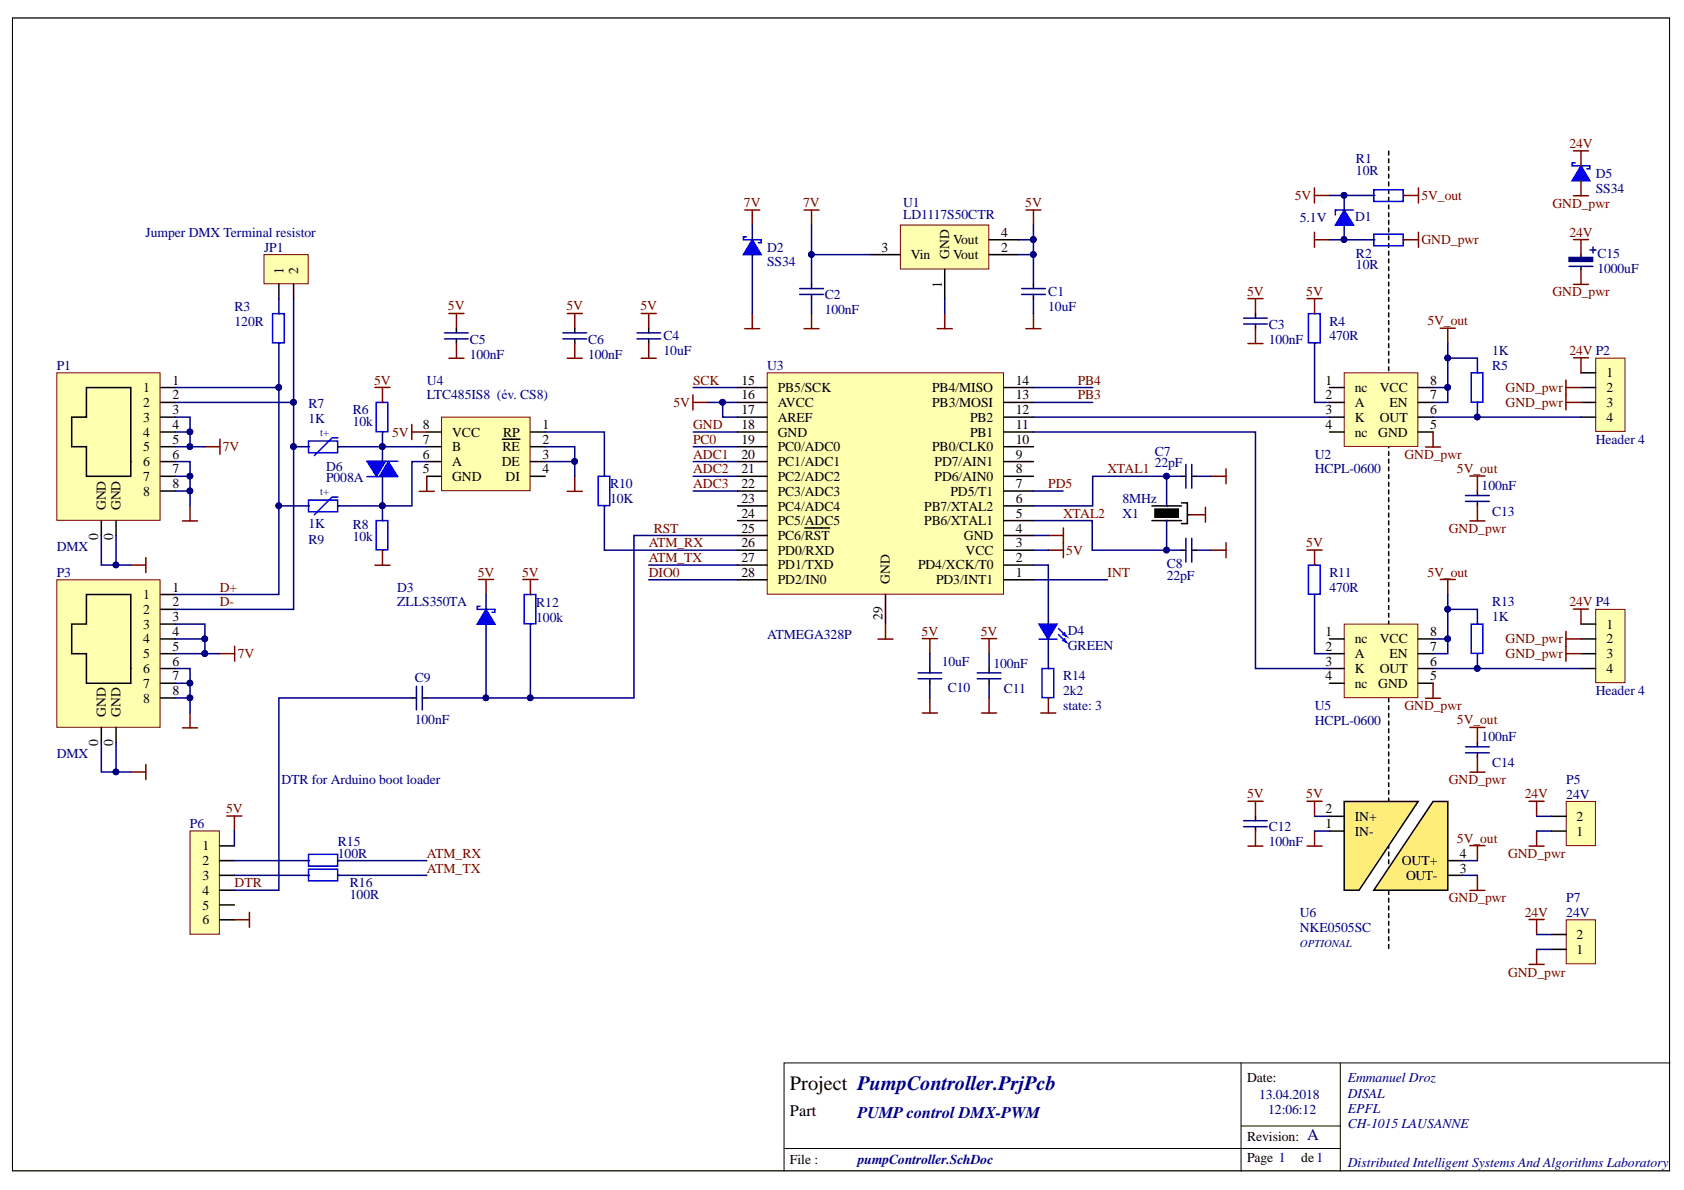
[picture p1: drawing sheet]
<svg xmlns="http://www.w3.org/2000/svg" width="297mm" height="210mm" viewBox="0 0 297 210" stroke-linecap="round" stroke-linejoin="round" font-family="sans-serif">
<path d="M2.2 3.2h292.3v203.3h-292.3z" fill="#fff" stroke="#000" stroke-width=".18"/>
<path d="M218.9 187.5v19.1M218.9 198.6h17.5M236.4 187.5v19.1M294.5 187.4l-156.2 .1v19.1M138.3 202.6h98.1" fill="none" stroke="#000" stroke-width=".18"/>
<path d="M245 26.7v140.8" fill="none" stroke="#000" stroke-width=".27" stroke-dasharray=".7 .7"/>
<path d="M135.3 65.8h41.7v39h-41.7z" fill="#ffffb0" stroke="#800000" stroke-width=".18"/>
<g fill="none" stroke="#000" stroke-width=".27">
<path d="M130.1 78.8h5.2M130.1 76.2h5.2M130.1 73.6h5.2M130.1 71h5.2M130.1 68.4h5.2M177.1 78.8h5.2M177.1 76.2h5.2M177.1 73.6h5.2M177.1 71h5.2M177.1 68.4h5.2M130.1 99.7h5.2M130.1 97h5.2"/>
<path d="M130.1 94.5h5.2M130.1 91.8h5.2M130.1 89.2h5.2M130.1 86.6h5.2M130.1 84h5.2M130.1 81.4h5.2M142 93.1h4.4M177.1 99.7h5.2M177.1 97h5.2M177.1 94.5h5.2M177.1 91.8h5.2M177.1 89.2h5.2"/>
<path d="M177.1 86.6h5.2M177.1 84h5.2M177.1 81.4h5.2M203.2 91.8h5.2M203.2 89.2h5.2M205.8 89.2h.1M205.8 91.8h.1M208.4 88.7h1v3.7h-1M208.4 97h.8M208.4 84h.8M209.4 90.8h.6M210.2 97h.8"/>
<path d="M210.2 84h.8M93.6 104.9h.1M93.6 110.1h.1M130.1 102.3h5.2M156.2 104.9v5.2M177.1 102.3h5.2"/>
</g>
<path d="M92.4 104.9h2.1v5.1h-2.1z" fill="none" stroke="#00f" stroke-width=".27"/>
<path d="M203.7 89.8h4.2v1.5h-4.2z" fill="#000" stroke="#000" stroke-width=".18"/>
<path d="M209.2 81.9v4.2M209.2 95v4.1M210.2 81.9v4.2M210.2 95v4.1" fill="none" stroke="#0c0087" stroke-width=".27"/>
<path d="M210 90.8h2.6M212.6 89.5v2.6M154.9 112.7h2.6M156.2 110.1v2.6M40 143.9h2.7M41.3 143.9v2.7" fill="none" stroke="#800000" stroke-width=".27"/>
<path d="M33.5 146.6h5.2v18.2h-5.2z" fill="#ffffb0" stroke="#800000" stroke-width=".18"/>
<path d="M184.9 110.1v.2M184.9 112.4v.3M38.7 149.2h2.6M38.7 151.8h2.6M38.7 154.4h2.6M38.7 157h2.6M38.7 159.6h2.6M38.7 162.2h2.6" fill="none" stroke="#000" stroke-width=".27"/>
<path d="M122.2 69.7v2.6M122.2 71h2.7M92.2 102.2h2.7M93.6 102.2v2.7M41.3 162.2h2.7M44 160.9v2.7" fill="none" stroke="#800000" stroke-width=".27"/>
<path d="M183.3 110.1h3.2l-1.6 2.6z" fill="#00f"/>
<path d="M183.3 110.1h3.2l-1.6 2.6zM183.3 112.7h3.2M183.8 117.9h2.1v5.2h-2.1zM186.7 111.9l1.3 1.4-.5-.3 .3-.3 .2 .6M186.7 110.9l1.3 1.3-.5-.3 .3-.2 .2 .5M54.4 150.7h5.2v2.1h-5.2zM54.4 153.3h5.2v2.1h-5.2z" fill="none" stroke="#00f" stroke-width=".27"/>
<path d="M132.7 44.9h.1M132.7 42.3h.1M184.9 117.9h.1M72.7 123.1h.8M74.5 123.1h.8M184.9 123.1h.1M54.4 151.8h.1M54.4 154.4h.1M59.6 151.8h.1M59.6 154.4h.1" fill="none" stroke="#000" stroke-width=".27"/>
<path d="M183.6 125.8h2.6M184.9 123.1v2.7" fill="none" stroke="#800000" stroke-width=".27"/>
<path d="M73.5 121v4.2M74.5 121v4.2" fill="none" stroke="#0c0087" stroke-width=".27"/>
<path d="M132.7 42.3l1.6 2.6h-3.2z" fill="#00f"/>
<path d="M131.7 41.8h-.6v.5h3.2v.5h-.5M132.7 42.3l1.6 2.6h-3.2z" fill="none" stroke="#00f" stroke-width=".27"/>
<path d="M131.4 37h2.6M132.7 37v2.7" fill="none" stroke="#800000" stroke-width=".27"/>
<path d="M237.1 65.8h13v12.9h-13z" fill="#ffffb0" stroke="#800000" stroke-width=".18"/>
<path d="M231.9 55.3h.1M231.9 60.5h.1M234.5 68.4h2.6M234.5 71h2.6M234.5 73.6h2.6M234.5 76.2h2.6M250.1 68.4h2.7M250.1 71h2.7M250.1 73.6h2.7M250.1 76.2h2.7M260.6 71h.1M260.6 65.8h.1" fill="none" stroke="#000" stroke-width=".27"/>
<path d="M230.8 55.3h2.1v5.2h-2.1zM259.5 65.8h2.1v5.1h-2.1z" fill="none" stroke="#00f" stroke-width=".27"/>
<path d="M230.6 52.7h2.6M231.9 52.7v2.6M254 57.9h2.7M255.4 57.9v2.6M251.4 78.8h2.7M252.8 76.2v2.6" fill="none" stroke="#800000" stroke-width=".27"/>
<path d="M237.1 110.1h13v13h-13z" fill="#ffffb0" stroke="#800000" stroke-width=".18"/>
<g fill="none" stroke="#000" stroke-width=".27">
<path d="M49.2 55.3h.1M49.2 60.5h.1M231.9 99.7h.1M231.9 104.9h.1M234.5 112.7h2.6M234.5 115.3h2.6M234.5 117.9h2.6M250.1 112.7h2.7M250.1 115.3h2.7M250.1 117.9h2.7M260.6 115.3h.1M260.6 110.1h.1"/>
<path d="M234.5 120.5h2.6M250.1 120.5h2.7"/>
</g>
<path d="M48.1 55.3h2v5.2h-2zM230.8 99.7h2.1v5.1h-2.1zM259.5 110.1h2.1v5.1h-2.1z" fill="none" stroke="#00f" stroke-width=".27"/>
<g fill="none" stroke="#800000" stroke-width=".27">
<path d="M141.8 37h2.7M143.1 37v2.7M181 37h2.6M182.3 37v2.7M141.8 58h2.7M143.1 55.3v2.7M165.3 58h2.7M166.6 55.3v2.7M181 58h2.6M182.3 55.3v2.7M230.6 97h2.6M231.9 97v2.7"/>
<path d="M38.7 115.3h2.7M41.4 114v2.6M254 102.2h2.7M255.4 102.2v2.7M251.4 123.2h2.7M252.8 120.5v2.7"/>
</g>
<path d="M46.6 44.9h7.8v5.2h-7.8z" fill="#ffffb0" stroke="#800000" stroke-width=".18"/>
<path d="M49.2 50.1v2.6M51.8 50.1v2.6" fill="none" stroke="#000" stroke-width=".27"/>
<path d="M10 65.8h18.2v26h-18.2z" fill="#ffffb0" stroke="#800000" stroke-width=".18"/>
<path d="M15.2 68.4h7.9v15.6h-7.9v-5.2h-2.6v-5.2h2.6zM28.3 68.4h2.6M28.3 71h2.6M28.3 73.6h2.6M28.3 76.2h2.6M28.3 78.8h2.6M17.9 91.8v2.7M20.5 91.8v2.7M28.3 81.4h2.6M28.3 84h2.6M28.3 86.6h2.6" fill="none" stroke="#000" stroke-width=".27"/>
<path d="M10 102.3h18.2v26h-18.2z" fill="#ffffb0" stroke="#800000" stroke-width=".18"/>
<g fill="none" stroke="#000" stroke-width=".27">
<path d="M67.5 76.2h.1M67.5 71h.1M67.5 97h.1M67.5 91.8h.1M15.2 104.9h7.9v15.6h-7.9v-5.2h-2.6v-5.2h2.6zM28.3 104.9h2.6M28.3 107.5h2.6M28.3 110.1h2.6M28.3 112.7h2.6M28.3 115.3h2.6M28.3 117.9h2.6M17.9 128.3v2.7"/>
<path d="M20.5 128.3v2.7M28.3 120.5h2.6M28.3 123.1h2.6"/>
</g>
<path d="M66.1 68.3h2.7M67.5 68.3v2.7M66.1 99.7h2.7M67.5 97v2.7M23.1 136.2h2.6M25.7 134.9v2.6" fill="none" stroke="#800000" stroke-width=".27"/>
<path d="M66.3 71h2.1v5.1h-2.1zM66.3 91.8h2.1v5.2h-2.1z" fill="none" stroke="#00f" stroke-width=".27"/>
<path d="M77.9 73.6h15.6v13h-15.6z" fill="#ffffb0" stroke="#800000" stroke-width=".18"/>
<g fill="none" stroke="#000" stroke-width=".27">
<path d="M80.5 57.9v.8M80.5 59.8v.7M101.4 57.9v.8M101.4 59.8v.7M114.4 57.9v.8M114.4 59.8v.7M221.5 55.3v.8M221.5 57.2v.7M75.3 76.2h2.6M75.3 78.8h2.6M88.6 77.5h3.1M93.6 76.2h2.6"/>
<path d="M93.6 78.8h2.6M75.3 81.4h2.6M75.3 84h2.6M93.6 81.4h2.6M93.6 84h2.6"/>
</g>
<g fill="none" stroke="#800000" stroke-width=".27">
<path d="M79.2 55.3h2.6M80.5 55.3v2.6M100.1 55.3h2.6M101.4 55.3v2.6M113.1 55.3h2.7M114.4 55.3v2.6M220.1 52.7h2.7M221.5 52.7v2.6M221.5 57.9v2.7M72.6 74.9v2.6M72.6 76.2h2.7M79.2 63.2h2.6"/>
<path d="M80.5 60.5v2.7M100.1 63.2h2.6M101.4 60.5v2.7M113.1 63.2h2.7M114.4 60.5v2.7M220.1 60.6h2.7M23.1 99.7h2.6M25.7 98.3v2.7M74 86.7h2.6M75.3 84v2.7M100.1 86.7h2.6M101.4 84v2.7"/>
</g>
<path d="M78.4 58.7h4.2M78.4 59.8h4.2M99.3 58.7h4.2M99.3 59.8h4.2M112.4 58.7h4.1M112.4 59.8h4.1M219.4 56.1h4.1M219.4 57.2h4.1" fill="none" stroke="#0c0087" stroke-width=".27"/>
<path d="M158.8 39.7h15.6v7.8h-15.6z" fill="#ffffb0" stroke="#800000" stroke-width=".18"/>
<g fill="none" stroke="#000" stroke-width=".27">
<path d="M237.1 37.1v.2M237.1 39.4v.3M242.3 34.5h.1M247.5 34.5h.1M143.1 50.1v.8M143.1 51.9v.8M153.6 44.9h5.2M166.6 47.5v5.2M174.5 44.9h5.2M174.5 42.3h5.2M182.3 50.1v.8M182.3 51.9v.8"/>
<path d="M242.3 42.3h.1M247.5 42.3h.1M164 117.9v.8M164 119.7v.8M174.5 117.9v.8M174.5 119.7v.8M221.5 144v.8M221.5 145.8v.8"/>
</g>
<path d="M141.1 50.9h4.1M141.1 51.9h4.1M180.2 50.9h4.2M180.2 51.9h4.2M161.9 119.7h4.2M161.9 118.7h4.2M172.4 119.7h4.2M172.4 118.7h4.2M219.4 144.8h4.1M219.4 145.8h4.1" fill="none" stroke="#0c0087" stroke-width=".27"/>
<g fill="none" stroke="#800000" stroke-width=".27">
<path d="M247.5 34.5h2.7M250.2 33.2v2.6M131.4 58h2.6M132.7 55.3v2.7M247.5 42.3h2.7M250.2 41v2.6M184.9 97h2.7M184.9 94.5h2.7M187.6 93.1v5.3M213.6 84h2.7M213.6 97h2.7M216.3 82.7v2.6"/>
<path d="M216.3 95.7v2.7M162.7 112.7h2.6M164 112.7v2.6M173.1 112.7h2.7M174.5 112.7v2.6M162.7 125.8h2.6M164 123.1v2.7M173.1 125.8h2.7M174.5 123.1v2.7M220.1 141.3h2.7M220.1 149.2h2.7M221.5 141.3v2.7"/>
<path d="M221.5 146.6v2.6"/>
</g>
<path d="M242.3 33.5h5.2v2h-5.2zM242.3 41.3h5.2v2.1h-5.2z" fill="none" stroke="#00f" stroke-width=".27"/>
<path d="M237.1 37.1l1.6 2.6h-3.1z" fill="#00f"/>
<path d="M235.5 37.1v.8M235.6 37h3.1M237.1 37.1l1.6 2.6h-3.1z" fill="none" stroke="#00f" stroke-width=".27"/>
<path d="M231.9 33.2v2.6M231.9 34.5h2.6M231.9 41v2.6M231.9 42.3h2.6" fill="none" stroke="#800000" stroke-width=".27"/>
<path d="M237.1 141.4h13l-10.4 15.6h-2.6z" fill-rule="evenodd" fill="#ffed7a"/>
<path d="M237.1 141.4h13l-10.4 15.6h-2.6z" fill="none" stroke="#000" stroke-width=".27"/>
<path d="M252.8 141.4h2.6v15.6h-13.1z" fill-rule="evenodd" fill="#ffed7a"/>
<path d="M234.5 146.6h2.6M234.5 144h2.6M252.8 141.4h2.6v15.6h-13.1zM255.4 154.4h2.6M255.4 151.8h2.6" fill="none" stroke="#000" stroke-width=".27"/>
<path d="M230.6 149.2h2.6M230.6 141.3h2.6M231.9 141.3v2.7M231.9 146.6v2.6M259.3 157.1h2.6M259.3 149.2h2.6M260.6 149.2v2.6M260.6 154.4v2.7" fill="none" stroke="#800000" stroke-width=".27"/>
<path d="M276.3 141.4h5.1v7.8h-5.1z" fill="#ffffb0" stroke="#800000" stroke-width=".18"/>
<path d="M273.6 146.6h2.7M273.6 144h2.7" fill="none" stroke="#000" stroke-width=".27"/>
<path d="M276.3 162.2h5.1v7.8h-5.1z" fill="#ffffb0" stroke="#800000" stroke-width=".18"/>
<path d="M85.7 110.1h.1M85.7 107.5h.1M273.6 167.5h2.7M273.6 164.8h2.7" fill="none" stroke="#000" stroke-width=".27"/>
<g fill="none" stroke="#800000" stroke-width=".27">
<path d="M36.1 78.8h2.7M38.8 77.5v2.6M32.2 91.9h2.6M33.5 89.2v2.7M32.2 128.4h2.6M33.5 125.7v2.7M269.7 149.2h2.7M269.7 141.3h2.7M271 141.3v2.7M271 146.6v2.6M269.7 170.1h2.7M269.7 162.2h2.7"/>
<path d="M271 162.2v2.6M271 167.5v2.6"/>
</g>
<path d="M85.7 107.5l1.6 2.6h-3.1z" fill="#00f"/>
<path d="M105.5 84h2.1v5.2h-2.1zM84.7 107h-.5v.5h3.1v.5h-.5M85.7 107.5l1.6 2.6h-3.1z" fill="none" stroke="#00f" stroke-width=".27"/>
<path d="M259.3 84h2.6M260.6 84v2.6M84.4 102.2h2.7M85.7 102.2v2.7M259.3 128.3h2.6M260.6 128.3v2.7" fill="none" stroke="#800000" stroke-width=".27"/>
<path d="M106.6 89.2h.1M106.6 84h.1M260.6 86.6v.8M260.6 88.4v.8M260.6 131v.7M260.6 132.8v.8" fill="none" stroke="#000" stroke-width=".27"/>
<path d="M258.5 88.4h4.2M258.5 87.4h4.2M258.5 132.8h4.2M258.5 131.7h4.2" fill="none" stroke="#0c0087" stroke-width=".27"/>
<path d="M281.5 107.5h5.1v12.9h-5.1z" fill="#ffffb0" stroke="#800000" stroke-width=".18"/>
<path d="M278.9 110.1h2.6M278.9 112.7h2.6M278.9 115.3h2.6M278.9 117.9h2.6" fill="none" stroke="#000" stroke-width=".27"/>
<path d="M276.2 111.4v5.2M276.2 112.7h2.7M276.2 115.3h2.7M277.5 107.4h2.7M278.9 107.4v2.7" fill="none" stroke="#800000" stroke-width=".27"/>
<path d="M281.5 63.2h5.1v12.9h-5.1z" fill="#ffffb0" stroke="#800000" stroke-width=".18"/>
<path d="M278.9 31.9h.1M278.9 29.3h.1M278.9 44.9v.4M278.9 47.1v.4M278.9 65.8h2.6M278.9 68.4h2.6M278.9 71h2.6M278.9 73.6h2.6" fill="none" stroke="#000" stroke-width=".27"/>
<g fill="none" stroke="#800000" stroke-width=".27">
<path d="M277.5 50.2h2.7M277.5 42.3h2.7M278.9 42.3v2.6M278.9 47.5v2.7M276.2 67v5.3M276.2 68.4h2.7M276.2 71h2.7M277.5 63.1h2.7M278.9 63.1v2.7M259.3 91.9h2.6M260.6 89.2v2.7M259.3 136.2h2.6"/>
<path d="M260.6 133.6v2.6"/>
</g>
<path d="M276.8 47h4.2M280.5 44.1h1M281 43.6v1" fill="none" stroke="#0c0087" stroke-width=".27"/>
<path d="M276.8 45.4h4.1v.7h-4.1z" fill="#000080" stroke="#000080" stroke-width=".27"/>
<path d="M278.9 29.3l1.5 2.6h-3.1z" fill="#00f"/>
<path d="M277.8 28.7h-.5v.6h3.1v.5h-.5M278.9 29.3l1.5 2.6h-3.1zM54.4 77.8h5.2v2.1h-5.2zM59.6 77.2h-1l-3.2 3.2M54.4 88.2h5.2v2.1h-5.2zM59.6 87.7h-1l-3.2 3.1" fill="none" stroke="#00f" stroke-width=".27"/>
<path d="M277.5 26.6h2.7M277.5 34.5h2.7M278.9 26.6v2.7M278.9 31.9v2.6" fill="none" stroke="#800000" stroke-width=".27"/>
<path d="M54.4 78.8h.1M59.6 78.8h.1M54.4 89.2h.1M59.6 89.2h.1" fill="none" stroke="#000" stroke-width=".27"/>
<path d="M64.8 81.4h3.2l-1.6 2.6z" fill="#00f"/>
<path d="M64.7 84.1h5.5M64.8 81.4h3.2l-1.6 2.6z" fill="none" stroke="#00f" stroke-width=".27"/>
<path d="M68.5 81.4l1.6 2.6h-3.1z" fill="#00f"/>
<path d="M64.7 81.4h5.5M67.5 81.4v.3M67.5 83.7v.3M68.5 81.4l1.6 2.6h-3.1z" fill="none" stroke="#00f" stroke-width=".27"/>
<g fill="none" stroke="#000080" stroke-width=".27">
<path d="M132.7 39.7v2.6M143.1 39.7v10.4M182.3 39.7v5.2h-2.6M234.5 34.5h7.8M237.1 34.5v2.6M237.1 39.7v2.6M49.2 52.7v2.6M51.8 52.7v54.8h-20.9M132.7 44.9v10.4M143.1 52.7v2.6M143.1 44.9h10.5M166.6 52.7v2.6"/>
<path d="M179.7 42.3h2.6M182.3 44.9v5.2M182.3 52.7v2.6M234.5 42.3h7.8M30.9 73.6h2.6v5.2h-2.6M30.9 68.4h18.3v36.5h-18.3M30.9 76.2h2.6M30.9 71h20.9M33.5 78.8h2.6M49.2 60.5v7.9M51.8 78.8h2.6M59.6 78.8h15.7"/>
<path d="M67.5 76.2v5.2M96.2 76.2h10.4v7.8M96.2 78.8h5.2v5.2M122.3 76.2h7.8M122.3 68.4h7.8M122.3 78.8h7.8M124.9 71h2.6M130.1 71h-2.6v2.6h2.6M182.3 76.2h39.2v41.7h13M182.3 68.4h10.4M182.3 71h10.4M182.3 73.6h52.2"/>
<path d="M231.9 60.5v10.5h2.6M252.8 73.6h26.1M255.4 63.2h5.2v2.6M255.4 68.4v2.6h-2.6M255.4 60.5v7.9h-2.6M260.6 71v2.6M17.9 94.5v5.2h2.6v-5.2M20.5 99.7h2.6M30.9 81.4h2.6v2.6M30.9 84h2.6v2.6M30.9 86.6h2.6v2.6M49.2 89.2h5.2"/>
<path d="M67.5 84v7.8M75.3 81.4h-2.6v7.8h-13.1M96.2 81.4h5.2M106.6 89.2v7.8h23.5M114.4 99.7h15.7M122.3 81.4h7.8M122.3 84h7.8M122.3 86.6h7.8M130.1 94.5h-18.3v28.6h-36.5M182.3 99.7h2.6v10.4M182.3 91.8h10.4v5.2h13.1M182.3 94.5h2.6"/>
<path d="M182.3 86.6h5.2M182.3 97h2.6M205.8 91.8v5.2h2.6M205.8 84h-13.1v5.2h-10.4M208.4 84h-2.6v5.2M211 84h2.6M211 97h2.6M30.9 117.9h2.6v2.6M30.9 110.1h5.2v5.2M30.9 115.3h7.8M30.9 112.7h5.2M85.7 104.9v2.6"/>
<path d="M85.7 110.1v13M93.6 110.1v13M114.4 102.3h15.7M164 115.3v2.6M174.5 115.3v2.6M182.3 102.3h13M184.9 112.7v5.2M231.9 104.9v10.4h2.6M252.8 117.9h26.1M255.4 107.5h5.2v2.6M255.4 112.7v2.6h-2.6M255.4 104.9v7.8h-2.6"/>
<path d="M260.6 115.3v2.6M17.9 131v5.2h5.2M20.5 131v5.2M30.9 120.5h2.6v5.2M30.9 123.1h2.6M72.7 123.1h-23.5v33.9h-7.9M164 120.5v2.6M174.5 120.5v2.6M41.3 146.6v2.6M41.3 151.8h13.1M41.3 154.4h13.1M59.6 151.8h15.7"/>
<path d="M59.6 154.4h15.7M231.9 144h2.6M231.9 146.6h2.6M258 151.8h2.6M258 154.4h2.6M271 144h2.6M271 146.6h2.6M271 164.8h2.6M271 167.5h2.6"/>
</g>
<g fill="#000080" stroke="#000080" stroke-width=".18">
<circle cx="205.8" cy="84" r=".5"/>
<circle cx="205.8" cy="97" r=".5"/>
<circle cx="127.4" cy="71" r=".5"/>
<circle cx="255.3" cy="63.1" r=".5"/>
<circle cx="260.6" cy="73.6" r=".5"/>
<circle cx="255.3" cy="68.3" r=".5"/>
<circle cx="255.3" cy="107.5" r=".5"/>
<circle cx="260.6" cy="117.9" r=".5"/>
<circle cx="255.3" cy="112.7" r=".5"/>
<circle cx="182.3" cy="44.9" r=".5"/>
<circle cx="36.1" cy="115.3" r=".5"/>
<circle cx="49.2" cy="68.3" r=".5"/>
<circle cx="20.4" cy="136.1" r=".5"/>
<circle cx="101.4" cy="81.4" r=".5"/>
<circle cx="20.4" cy="99.6" r=".5"/>
<circle cx="143.1" cy="44.9" r=".5"/>
<circle cx="182.3" cy="42.3" r=".51"/>
<circle cx="237.1" cy="34.4" r=".5"/>
<circle cx="237.1" cy="42.3" r=".51"/>
<circle cx="33.5" cy="84" r=".5"/>
<circle cx="33.5" cy="76.2" r=".5"/>
<circle cx="33.5" cy="78.8" r=".5"/>
<circle cx="33.5" cy="86.6" r=".5"/>
<circle cx="33.5" cy="123.1" r=".5"/>
<circle cx="93.5" cy="123.1" r=".5"/>
<circle cx="85.7" cy="123.1" r=".5"/>
<circle cx="51.8" cy="71" r=".5"/>
<circle cx="33.5" cy="120.5" r=".5"/>
<circle cx="36.1" cy="112.7" r=".5"/>
<circle cx="49.2" cy="89.2" r=".5"/>
<circle cx="51.8" cy="78.8" r=".5"/>
<circle cx="67.4" cy="78.8" r=".5"/>
<circle cx="67.4" cy="89.2" r=".5"/>
</g>
<text font-size="3.6" x="139.3" y="192.3">Project PumpController.PrjPcb</text>
<text font-size="2.9" x="139.3" y="196.9">Part</text>
<g font-size="2.9" fill="#000080">
<text x="151.3" y="197.2">PUMP control DMX-PWM</text>
<text x="230.6" y="201.2">A</text>
</g>
<g font-size="2.4" fill="#000080">
<text x="239.2" y="28.7">R1</text>
<text x="239.2" y="30.8">10R</text>
<text x="281.5" y="34">SS34</text>
<text x="281.5" y="31.4">D5</text>
<text x="25.7" y="41.8">Jumper DMX Terminal resistor</text>
<text x="159.3" y="38.7">LD1117S50CTR</text>
<text x="159.3" y="36.6">U1</text>
<text x="229.3" y="39.2">5.1V</text>
<text x="239" y="38.9">D1</text>
<text x="46.6" y="44.4">JP1</text>
<text x="135.3" y="47">SS34</text>
<text x="135.3" y="44.4">D2</text>
<text x="239.2" y="47.5">10R</text>
<text x="239.2" y="45.4">R2</text>
<text x="281.8" y="45.4">C15</text>
<text x="145.5" y="52.8">C2</text>
<text x="184.9" y="52.2">C1</text>
<text x="281.8" y="48.1">1000uF</text>
<text x="41.4" y="57.4">120R</text>
<text x="41.4" y="54.8">R3</text>
<text x="145.5" y="55.4">100nF</text>
<text x="184.9" y="54.8">10uF</text>
<text x="223.8" y="58">C3</text>
<text x="234.5" y="57.4">R4</text>
<text x="10" y="65.2">P1</text>
<text x="82.9" y="63.3">100nF</text>
<text x="82.9" y="60.6">C5</text>
<text x="103.7" y="63.3">100nF</text>
<text x="103.7" y="60.6">C6</text>
<text x="117.1" y="62.6">10uF</text>
<text x="117.1" y="60">C4</text>
<text x="135.3" y="65.2">U3</text>
<text x="223.8" y="60.6">100nF</text>
<text x="234.5" y="60">470R</text>
<text x="263.2" y="62.6">1K</text>
<text x="263.2" y="65.2">R5</text>
<text x="75.3" y="67.9">U4</text>
<text x="75.3" y="70.4">LTC485IS8 (év. CS8)</text>
<text x="54.4" y="72">R7</text>
<text x="54.4" y="74.6">1K</text>
<text x="62.2" y="75.1">10k</text>
<text x="62.2" y="73.1">R6</text>
<text x="57.5" y="83">D6</text>
<text x="203.7" y="82.4">22pF</text>
<text x="203.7" y="80.4">C7</text>
<text x="231.9" y="80.9">U2</text>
<text x="231.9" y="83.5">HCPL-0600</text>
<text x="281.5" y="78.3">Header 4</text>
<text x="57.5" y="85.1">P008A</text>
<text x="107.6" y="86.2">R10</text>
<text x="107.6" y="88.8">10K</text>
<text x="198" y="88.7">8MHz</text>
<text x="261.3" y="86.5">100nF</text>
<text x="54.4" y="93.2">1K</text>
<text x="62.2" y="95.5">10k</text>
<text x="62.2" y="93.4">R8</text>
<text x="198" y="91.3">X1</text>
<text x="263.2" y="91">C13</text>
<text x="10" y="97.1">DMX</text>
<text x="10" y="101.8">P3</text>
<text x="54.4" y="96">R9</text>
<text x="205.8" y="100.2">C8</text>
<text x="234.5" y="101.8">R11</text>
<text x="70.1" y="104.3">D3</text>
<text x="70.1" y="107">ZLLS350TA</text>
<text x="94.6" y="107">R12</text>
<text x="205.8" y="102.3">22pF</text>
<text x="234.5" y="104.3">470R</text>
<text x="263.2" y="107">R13</text>
<text x="94.6" y="109.7">100k</text>
<text x="135.3" y="112.7">ATMEGA328P</text>
<text x="188.3" y="111.9">D4</text>
<text x="263.2" y="109.6">1K</text>
<text x="166.1" y="117.5">10uF</text>
<text x="175.2" y="117.8">100nF</text>
<text x="188.3" y="114.6">GREEN</text>
<text x="73.2" y="120.3">C9</text>
<text x="167.2" y="122">C10</text>
<text x="177.1" y="122.3">C11</text>
<text x="187.5" y="122.6">2k2</text>
<text x="187.5" y="125.2">state: 3</text>
<text x="187.5" y="120">R14</text>
<text x="231.9" y="125.2">U5</text>
<text x="281.5" y="122.6">Header 4</text>
<text x="73.2" y="127.6">100nF</text>
<text x="231.9" y="127.8">HCPL-0600</text>
<text x="261.3" y="130.8">100nF</text>
<text x="10" y="133.6">DMX</text>
<text x="263.2" y="135.3">C14</text>
<text x="49.7" y="138.3">DTR for Arduino boot loader</text>
<text x="276.3" y="138.3">P5</text>
<text x="276.3" y="140.8">24V</text>
<text x="33.5" y="146.1">P6</text>
<text x="59.6" y="149.2">R15</text>
<text x="223.8" y="149.3">100nF</text>
<text x="223.8" y="146.6">C12</text>
<text x="59.6" y="151.3">100R</text>
<text x="61.7" y="156.5">R16</text>
<text x="61.7" y="158.6">100R</text>
<text x="229.3" y="161.7">U6</text>
<text x="276.3" y="159.1">P7</text>
<text x="276.3" y="161.7">24V</text>
<text x="229.3" y="164.3">NKE0505SC</text>
<text x="237.7" y="190.9">Emmanuel Droz</text>
<text x="222.1" y="193.8">13.04.2018</text>
<text x="223.7" y="196.5">12:06:12</text>
<text x="237.7" y="193.6">DISAL</text>
<text x="237.7" y="196.3">EPFL</text>
<text x="237.7" y="198.9">CH-1015 LAUSANNE</text>
<text x="151.3" y="205.3">pumpController.SchDoc</text>
<text x="237.7" y="205.8">Distributed Intelligent Systems And Algorithms Laboratory</text>
</g>
<g font-size="2.4" fill="#800000">
<text x="276.8" y="26.1">24V</text>
<text x="228.4" y="35.3">5V</text>
<text x="250.7" y="35.3">5V_out</text>
<text x="131.2" y="36.5">7V</text>
<text x="141.7" y="36.5">7V</text>
<text x="180.8" y="36.5">5V</text>
<text x="273.8" y="36.6">GND_pwr</text>
<text x="276.8" y="41.7">24V</text>
<text x="250.7" y="43.1">GND_pwr</text>
<text x="220" y="52.2">5V</text>
<text x="230.4" y="52.2">5V</text>
<text x="273.8" y="52.3">GND_pwr</text>
<text x="79" y="54.8">5V</text>
<text x="99.9" y="54.8">5V</text>
<text x="113" y="54.8">5V</text>
<text x="251.8" y="57.4">5V_out</text>
<text x="276.8" y="62.6">24V P2</text>
<text x="66" y="67.8">5V</text>
<text x="118.8" y="71.8">5V</text>
<text x="122.3" y="67.9">SCK</text>
<text x="190.1" y="67.9">PB4</text>
<text x="190.1" y="70.4">PB3</text>
<text x="265.6" y="69.2">GND_pwr</text>
<text x="265.6" y="71.8">GND_pwr</text>
<text x="69.2" y="77">5V</text>
<text x="122.3" y="75.7">GND</text>
<text x="39.3" y="79.6">7V</text>
<text x="122.3" y="78.3">PC0</text>
<text x="122.3" y="80.9">ADC1</text>
<text x="122.3" y="83.5">ADC2</text>
<text x="195.4" y="83.5">XTAL1</text>
<text x="247.7" y="81">GND_pwr</text>
<text x="257" y="83.5">5V_out</text>
<text x="122.3" y="86.1">ADC3</text>
<text x="184.9" y="86.1">PD5</text>
<text x="115.3" y="93.9">RST</text>
<text x="187.5" y="91.3">XTAL2</text>
<text x="255.6" y="94">GND_pwr</text>
<text x="84.3" y="101.7">5V</text>
<text x="92.1" y="101.7">5V</text>
<text x="114.4" y="101.8">DIO0</text>
<text x="114.4" y="96.5">ATM_RX</text>
<text x="114.4" y="99.1">ATM_TX</text>
<text x="188.1" y="97.9">5V</text>
<text x="195.4" y="101.8">INT</text>
<text x="230.4" y="96.5">5V</text>
<text x="251.8" y="101.7">5V_out</text>
<text x="38.7" y="107">D-</text>
<text x="38.7" y="104.3">D+</text>
<text x="276.8" y="106.9">24V P4</text>
<text x="162.6" y="112.2">5V</text>
<text x="173" y="112.2">5V</text>
<text x="265.6" y="113.5">GND_pwr</text>
<text x="41.9" y="116.1">7V</text>
<text x="265.6" y="116.1">GND_pwr</text>
<text x="247.7" y="125.3">GND_pwr</text>
<text x="257" y="127.8">5V_out</text>
<text x="39.9" y="143.4">5V</text>
<text x="220" y="140.8">5V</text>
<text x="230.4" y="140.8">5V</text>
<text x="255.6" y="138.4">GND_pwr</text>
<text x="269" y="140.8">24V</text>
<text x="257" y="148.6">5V_out</text>
<text x="75.3" y="151.3">ATM_RX</text>
<text x="75.3" y="153.9">ATM_TX</text>
<text x="266" y="151.4">GND_pwr</text>
<text x="41.4" y="156.5">DTR</text>
<text x="255.6" y="159.2">GND_pwr</text>
<text x="269" y="161.7">24V</text>
<text x="266" y="172.2">GND_pwr</text>
</g>
<g font-size="2.4">
<text x="176.6" y="41.8">4</text>
<text x="155.5" y="44.4">3</text>
<text x="160.7" y="45.7">Vin</text>
<text x="167.4" y="45.6" transform="rotate(-90 167.4 45.6)">GND</text>
<text x="168.1" y="45.7">Vout</text>
<text x="168.1" y="43.1">Vout</text>
<text x="176.6" y="44.4">2</text>
<text x="50" y="48.3" transform="rotate(-90 50 48.3)">1</text>
<text x="52.6" y="48.3" transform="rotate(-90 52.6 48.3)">2</text>
<text x="166.1" y="50.8" transform="rotate(-90 166.1 50.8)">1</text>
<text x="25.3" y="69.2">1</text>
<text x="25.3" y="71.8">2</text>
<text x="30.4" y="67.9">1</text>
<text x="30.4" y="70.4">2</text>
<text x="130.8" y="67.9">15</text>
<text x="130.8" y="70.4">16</text>
<text x="137.2" y="69.2">PB5/SCK</text>
<text x="137.2" y="71.8">AVCC</text>
<text x="164.4" y="71.8">PB3/MOSI</text>
<text x="164.4" y="69.2">PB4/MISO</text>
<text x="179.2" y="70.4">13</text>
<text x="179.2" y="67.9">14</text>
<text x="233.8" y="67.9">1</text>
<text x="233.8" y="70.4">2</text>
<text x="239" y="69.2">nc</text>
<text x="239" y="71.8">A</text>
<text x="243.4" y="69.2">VCC</text>
<text x="245.1" y="71.8">EN</text>
<text x="252.3" y="70.4">7</text>
<text x="252.3" y="67.9">8</text>
<text x="283.3" y="66.6">1</text>
<text x="283.3" y="69.2">2</text>
<text x="283.3" y="71.8">3</text>
<text x="25.3" y="74.4">3</text>
<text x="25.3" y="77">4</text>
<text x="30.4" y="73.1">3</text>
<text x="30.4" y="75.7">4</text>
<text x="74.6" y="75.7">8</text>
<text x="79.7" y="77">VCC</text>
<text x="88.8" y="77">RP</text>
<text x="95.7" y="75.7">1</text>
<text x="130.8" y="73.1">17</text>
<text x="130.8" y="75.7">18</text>
<text x="137.2" y="74.4">AREF</text>
<text x="137.2" y="77">GND</text>
<text x="171.1" y="77">PB1</text>
<text x="171.1" y="74.4">PB2</text>
<text x="179.2" y="75.7">11</text>
<text x="179.2" y="73.1">12</text>
<text x="233.8" y="73.1">3</text>
<text x="233.8" y="75.7">4</text>
<text x="239" y="74.4">K</text>
<text x="239" y="77">nc</text>
<text x="243.1" y="77">GND</text>
<text x="243.4" y="74.4">OUT</text>
<text x="252.3" y="75.7">5</text>
<text x="252.3" y="73.1">6</text>
<text x="283.3" y="74.4">4</text>
<text x="25.3" y="79.6">5</text>
<text x="25.3" y="82.2">6</text>
<text x="30.4" y="78.3">5</text>
<text x="30.4" y="80.9">6</text>
<text x="30.4" y="83.5">7</text>
<text x="74.6" y="83.5">5</text>
<text x="74.6" y="80.9">6</text>
<text x="74.6" y="78.3">7</text>
<text x="79.7" y="82.2">A</text>
<text x="79.7" y="79.6">B</text>
<text x="88.5" y="82.2">DE</text>
<text x="88.6" y="79.6">RE</text>
<text x="95.7" y="78.3">2</text>
<text x="95.7" y="80.9">3</text>
<text x="95.7" y="83.5">4</text>
<text x="130.8" y="78.3">19</text>
<text x="130.8" y="80.9">20</text>
<text x="130.8" y="83.5">21</text>
<text x="137.2" y="79.6">PC0/ADC0</text>
<text x="137.2" y="82.2">PC1/ADC1</text>
<text x="164.4" y="79.6">PB0/CLK0</text>
<text x="164.9" y="82.2">PD7/AIN1</text>
<text x="179.2" y="83.5">8</text>
<text x="179.2" y="80.9">9</text>
<text x="179.2" y="78.3">10</text>
<text x="18.7" y="90" transform="rotate(-90 18.7 90)">GND</text>
<text x="21.3" y="90" transform="rotate(-90 21.3 90)">GND</text>
<text x="25.3" y="84.8">7</text>
<text x="25.3" y="87.4">8</text>
<text x="30.4" y="86.1">8</text>
<text x="79.7" y="84.8">GND</text>
<text x="89.2" y="84.8">DI</text>
<text x="130.8" y="86.1">22</text>
<text x="130.8" y="88.7">23</text>
<text x="137.2" y="84.8">PC2/ADC2</text>
<text x="137.2" y="87.4">PC3/ADC3</text>
<text x="164.9" y="84.8">PD6/AIN0</text>
<text x="167.6" y="87.4">PD5/T1</text>
<text x="179.2" y="88.7">6</text>
<text x="179.2" y="86.1">7</text>
<text x="17.3" y="95.2" transform="rotate(-90 17.3 95.2)">0</text>
<text x="20" y="95.2" transform="rotate(-90 20 95.2)">0</text>
<text x="130.8" y="91.3">24</text>
<text x="130.8" y="93.9">25</text>
<text x="137.2" y="90.1">PC4/ADC4</text>
<text x="137.2" y="92.6">PC5/ADC5</text>
<text x="137.2" y="95.2">PC6/RST</text>
<text x="163" y="92.6">PB6/XTAL1</text>
<text x="163" y="90.1">PB7/XTAL2</text>
<text x="170" y="95.2">GND</text>
<text x="179.2" y="93.9">4</text>
<text x="179.2" y="91.3">5</text>
<text x="130.8" y="96.5">26</text>
<text x="130.8" y="99.1">27</text>
<text x="130.8" y="101.8">28</text>
<text x="137.2" y="97.9">PD0/RXD</text>
<text x="137.2" y="100.4">PD1/TXD</text>
<text x="161.9" y="100.4">PD4/XCK/T0</text>
<text x="170.3" y="97.9">VCC</text>
<text x="179.2" y="101.8">1</text>
<text x="179.2" y="99.1">2</text>
<text x="179.2" y="96.5">3</text>
<text x="25.3" y="105.7">1</text>
<text x="30.4" y="104.3">1</text>
<text x="30.4" y="107">2</text>
<text x="137.2" y="103.1">PD2/IN0</text>
<text x="157" y="103" transform="rotate(-90 157 103)">GND</text>
<text x="165.1" y="103.1">PD3/INT1</text>
<text x="25.3" y="108.3">2</text>
<text x="25.3" y="110.9">3</text>
<text x="25.3" y="113.5">4</text>
<text x="30.4" y="109.6">3</text>
<text x="30.4" y="112.2">4</text>
<text x="155.7" y="109.4" transform="rotate(-90 155.7 109.4)">29</text>
<text x="233.8" y="112.2">1</text>
<text x="239" y="113.5">nc</text>
<text x="243.4" y="113.5">VCC</text>
<text x="252.3" y="112.2">8</text>
<text x="283.3" y="110.9">1</text>
<text x="283.3" y="113.5">2</text>
<text x="25.3" y="116.1">5</text>
<text x="25.3" y="118.7">6</text>
<text x="30.4" y="114.8">5</text>
<text x="30.4" y="117.4">6</text>
<text x="233.8" y="114.8">2</text>
<text x="233.8" y="117.4">3</text>
<text x="239" y="116.1">A</text>
<text x="239" y="118.7">K</text>
<text x="243.4" y="118.7">OUT</text>
<text x="245.1" y="116.1">EN</text>
<text x="252.3" y="117.4">6</text>
<text x="252.3" y="114.8">7</text>
<text x="283.3" y="116.1">3</text>
<text x="283.3" y="118.7">4</text>
<text x="25.3" y="121.3">7</text>
<text x="25.3" y="123.9">8</text>
<text x="30.4" y="120">7</text>
<text x="30.4" y="122.6">8</text>
<text x="233.8" y="120">4</text>
<text x="239" y="121.3">nc</text>
<text x="243.1" y="121.3">GND</text>
<text x="252.3" y="120">5</text>
<text x="17.3" y="131.6" transform="rotate(-90 17.3 131.6)">0</text>
<text x="18.7" y="126.5" transform="rotate(-90 18.7 126.5)">GND</text>
<text x="20" y="131.6" transform="rotate(-90 20 131.6)">0</text>
<text x="21.3" y="126.5" transform="rotate(-90 21.3 126.5)">GND</text>
<text x="233.8" y="143.5">2</text>
<text x="233.8" y="146.1">1</text>
<text x="239" y="147.4">IN-</text>
<text x="239" y="144.8">IN+</text>
<text x="278.1" y="147.4">1</text>
<text x="278.1" y="144.8">2</text>
<text x="35.7" y="150">1</text>
<text x="35.7" y="152.6">2</text>
<text x="35.7" y="155.2">3</text>
<text x="247.3" y="152.6">OUT+</text>
<text x="248" y="155.2">OUT-</text>
<text x="257.5" y="153.9">3</text>
<text x="257.5" y="151.3">4</text>
<text x="35.7" y="157.8">4</text>
<text x="35.7" y="160.5">5</text>
<text x="35.7" y="163">6</text>
<text x="278.1" y="165.7">2</text>
<text x="278.1" y="168.3">1</text>
<text x="220" y="190.9">Date:</text>
<text x="220" y="201.3">Revision:</text>
<text x="139.3" y="205.3">File :</text>
<text x="220" y="205">Page 1</text>
<text x="229.5" y="205">de1</text>
</g>
<g font-size="1.9" fill="#00f">
<text x="56.5" y="76.8">t+</text>
<text x="56.5" y="87.3">t+</text>
</g>
<text font-size="1.9" fill="#000080" x="229.3" y="167">OPTIONAL</text>
</svg>
